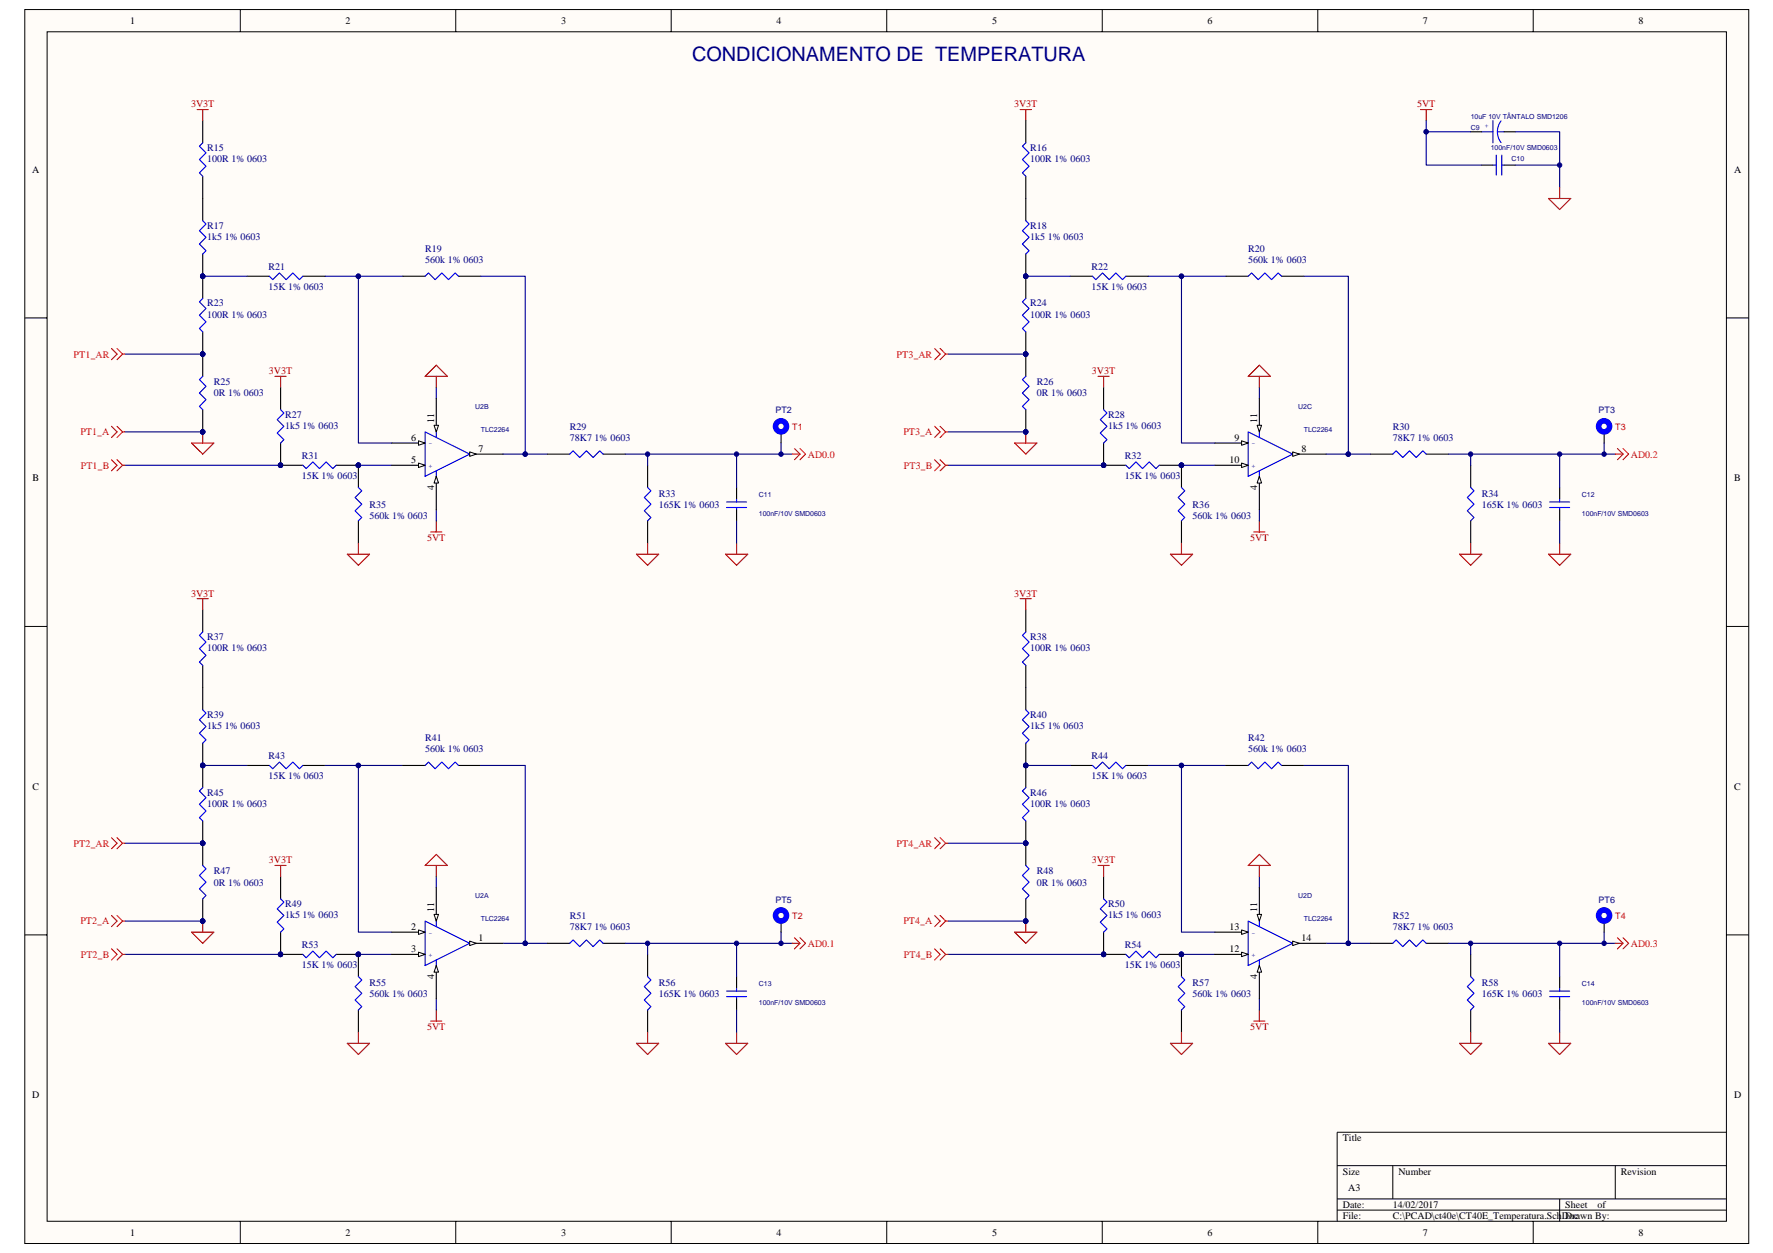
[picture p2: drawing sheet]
<svg xmlns="http://www.w3.org/2000/svg" width="420mm" height="297mm" viewBox="0 0 420 297" stroke-linecap="round" stroke-linejoin="round" font-family="sans-serif">
<path d="M5.9 2.3h408.5v292.5h-408.5z" fill="#fffcf8"/>
<path d="M5.9 2.3h408.5v292.5h-408.5z" fill="none" stroke="#000" stroke-width=".24"/>
<path d="M11.2 7.6h397.9v281.9h-397.9z" fill="#fffcf8"/>
<g fill="none" stroke="#000" stroke-width=".24">
<path d="M11.2 7.5h397.9v282h-397.9zM56.9 2.2v5.3M108 2.2v5.3M159.1 2.2v5.3M210.1 2.2v5.3M261.2 2.2v5.3M312.3 2.2v5.3M363.3 2.2v5.3M5.9 75.4h5.2M409.1 75.4h5.3M5.9 148.5h5.2M409.1 148.5h5.3"/>
<path d="M5.9 221.6h5.2M409.1 221.6h5.3M316.9 276.3h92.2M330.1 276.3v7.9M382.8 276.3v7.9M409.1 268.4h-92.2v21.1M56.9 289.5v5.3M108 289.5v5.3M159.1 289.5v5.3M210.1 289.5v5.3M261.2 289.5v5.3M312.3 289.5v5.3"/>
<path d="M316.9 284.2h92.2M316.9 286.9h92.2M363.3 289.5v5.3M369.6 284.2v5.3"/>
</g>
<g fill="none" stroke="#800000" stroke-width=".26">
<path d="M46.7 26h2.6M48 26v2.6M241.8 26h2.6M243.1 26v2.6M336.6 26h2.7M338 26v2.6M367 47.1h5.2l-2.6 2.6zM369.6 44.4v2.7M65.2 89.2h2.6M66.5 89.2v2.6M100.7 89.2l2.7-2.6 2.6 2.6zM103.4 89.2v2.6"/>
<path d="M260.2 89.2h2.7M261.5 89.2v2.6M45.4 105h5.3l-2.7 2.7zM48 102.4v2.6M240.4 105h5.3l-2.6 2.7zM243.1 102.4v2.6M82.3 131.4h5.3l-2.7 2.6zM84.9 128.7v2.7M102.1 126.1h2.6M103.4 123.5v2.6M150.8 131.4h5.3l-2.6 2.6zM153.5 128.7v2.7"/>
<path d="M171.9 131.4h5.3l-2.6 2.6zM174.6 128.7v2.7M277.4 131.4h5.2l-2.6 2.6zM280 128.7v2.7M345.9 131.4h5.2l-2.6 2.6zM348.5 128.7v2.7M367 131.4h5.2l-2.6 2.6zM369.6 128.7v2.7M46.7 141.9h2.6M48 141.9v2.6M241.8 141.9h2.6M243.1 141.9v2.6"/>
<path d="M48 218.4v2.6M65.2 205.2h2.6M66.5 205.2v2.6M243.1 218.4v2.6M260.2 205.2h2.7M261.5 205.2v2.6M45.4 221h5.3l-2.7 2.6zM240.4 221h5.3l-2.6 2.6zM82.3 247.3h5.3l-2.7 2.7zM84.9 244.7v2.6M150.8 247.3h5.3l-2.6 2.7zM153.5 244.7v2.6"/>
<path d="M171.9 247.3h5.3l-2.6 2.7zM174.6 244.7v2.6M277.4 247.3h5.2l-2.6 2.7zM280 244.7v2.6M345.9 247.3h5.2l-2.6 2.7zM348.5 244.7v2.6M367 247.3h5.2l-2.6 2.7zM369.6 244.7v2.6"/>
</g>
<g fill="none" stroke="#000080" stroke-width=".26">
<path d="M338 28.6v2.6h10.5M338 31.2v7.9h13.1M359.1 39.1h10.5M359.1 31.2h10.5v13.2M48 65.5h10.6M77 65.5h7.9M95.5 65.5h-10.6v39.5h7.9M113.9 65.5h10.6v42.2h-5.3M243.1 65.5h10.5M272.1 65.5h7.9M290.5 65.5h-10.5v39.5h7.9M309 65.5h10.5v42.2h-5.2"/>
<path d="M29.6 83.9h18.4M103.4 91.8v2.7M224.6 83.9h18.5M29.6 102.4h18.4M29.6 110.3h36.9M84.9 110.3h7.9M124.5 107.7h5.2M148.2 107.7h39.5M153.5 107.7v2.6M224.6 102.4h18.5M224.6 110.3h36.9M280 110.3h7.9"/>
<path d="M319.5 107.7h5.3M343.2 107.7h39.6M348.5 107.7v2.6M369.6 107.7v7.9M103.4 120.8v2.7M174.6 123.5v5.2M369.6 123.5v5.2M29.6 199.9h18.4M48 181.5h10.6M77 181.5h7.9M95.5 181.5h-10.6v39.5h7.9M113.9 181.5h10.6v42.1h-5.3"/>
<path d="M224.6 199.9h18.5M243.1 181.5h10.5M272.1 181.5h7.9M290.5 181.5h-10.5v39.5h7.9M309 181.5h10.5v42.1h-5.2M29.6 218.4h18.4M224.6 218.4h18.5M29.6 226.3h36.9M84.9 226.3h7.9M124.5 223.6h5.2M148.2 223.6h39.5M153.5 223.6v2.7"/>
<path d="M174.6 223.6v7.9M174.6 239.4v5.3M224.6 226.3h36.9M280 226.3h7.9M319.5 223.6h5.3M343.2 223.6h39.6M348.5 223.6v2.7M369.6 223.6v7.9M369.6 239.4v5.3"/>
</g>
<g fill="none" stroke="#000" stroke-width=".26">
<path d="M48 28.6v5.3M243.1 28.6v5.3M348.5 31.2h2.6M351.1 39.1h2.7M356.4 39.1h2.7M356.4 31.2h2.7M48 41.8v10.5M243.1 41.8v10.5M48 60.2v10.6M48 78.7v10.5M58.6 65.5h5.2M71.8 65.5h5.2"/>
<path d="M95.5 65.5h5.2M108.7 65.5h5.2M243.1 60.2v10.6M243.1 78.7v10.5M253.6 65.5h5.3M266.8 65.5h5.3M290.5 65.5h5.3M303.7 65.5h5.3M48 97.1v5.3M66.5 91.8v5.3M243.1 97.1v5.3M261.5 91.8v5.3"/>
<path d="M66.5 105v5.3h5.3M79.7 110.3h5.2v5.3M92.8 110.3h7.9M129.7 107.7h5.3M142.9 107.7h5.3M153.5 110.3v5.3M174.6 115.6v2.6M261.5 105v5.3h5.3M274.7 110.3h5.3v5.3M324.8 107.7h5.3M338 107.7h5.2M348.5 110.3v5.3"/>
<path d="M369.6 115.6v2.6M84.9 123.5v5.2M153.5 123.5v5.2M174.6 120.8v2.7M280 123.5v5.2M348.5 123.5v5.2M369.6 120.8v2.7M48 144.5v5.3M48 157.7v10.6M243.1 144.5v5.3M243.1 157.7v10.6M48 176.2v10.5"/>
<path d="M243.1 176.2v10.5M48 194.6v10.6M58.6 181.5h5.2M71.8 181.5h5.2M95.5 181.5h5.2M108.7 181.5h5.2M243.1 194.6v10.6M253.6 181.5h5.3M266.8 181.5h5.3M290.5 181.5h5.3M303.7 181.5h5.3M48 213.1v5.3"/>
<path d="M66.5 207.8v5.3M243.1 213.1v5.3M261.5 207.8v5.3M66.5 221v5.3h5.3M79.7 226.3h5.2v5.2M84.9 239.4v5.3M129.7 223.6h5.3M142.9 223.6h5.3M153.5 226.3v5.2M153.5 239.4v5.3M174.6 231.5v2.7M174.6 236.8v2.6"/>
<path d="M261.5 221v5.3h5.3M274.7 226.3h5.3v5.2M280 239.4v5.3M324.8 223.6h5.3M338 223.6h5.2M348.5 226.3v5.2M348.5 239.4v5.3M369.6 231.5v2.7M369.6 236.8v2.6"/>
</g>
<g fill="none" stroke="#00f" stroke-width=".26">
<path d="M48 33.9l-.7 .7 1.5 1.6-1.5 1.6 1.5 1.6-1.5 1.6 .7 .8M243.1 33.9l-.8 .7 1.6 1.6-1.6 1.6 1.6 1.6-1.6 1.6 .8 .8M351.1 31.2h2.7M353.8 39.1h.8M353.8 28.6v5.3M354.6 36.8v4.7M354.8 31.2h1.6M355.7 28.7a4.2 4.2 0 0 0 0 5.1M355.9 39.1h.5M355.9 36.8v4.7M48 52.3l.8 .8-1.5 1.6 1.5 1.6-1.5 1.5 1.5 1.6-.8 .8M243.1 52.3l.8 .8-1.6 1.6 1.6 1.6-1.6 1.5 1.6 1.6-.8 .8"/>
<path d="M48 70.8l-.7 .8 1.5 1.5-1.5 1.6 1.5 1.6-1.5 1.6 .7 .8M63.8 65.5l.8 .8 1.6-1.6 1.6 1.6 1.6-1.6 1.6 1.6 .8-.8M100.7 65.5l.8-.8 1.6 1.6 1.6-1.6 1.6 1.6 1.6-1.6 .8 .8M243.1 70.8l-.8 .8 1.6 1.5-1.6 1.6 1.6 1.6-1.6 1.6 .8 .8M258.9 65.5l.8 .8 1.6-1.6 1.6 1.6 1.5-1.6 1.6 1.6 .8-.8M295.8 65.5l.8-.8 1.6 1.6 1.6-1.6 1.5 1.6 1.6-1.6 .8 .8M48 89.2l-.7 .8 1.5 1.6-1.5 1.6 1.5 1.5-1.5 1.6 .7 .8M66.5 97.1l.8 .8-1.6 1.6 1.6 1.6-1.6 1.6 1.6 1.5-.8 .8M243.1 89.2l-.8 .8 1.6 1.6-1.6 1.6 1.6 1.5-1.6 1.6 .8 .8M261.5 97.1l.8 .8-1.6 1.6 1.6 1.6-1.6 1.6 1.6 1.5-.8 .8M71.8 110.3l.7 .8 1.6-1.6 1.6 1.6 1.6-1.6 1.6 1.6 .8-.8M84.9 115.6l.8 .8-1.6 1.5 1.6 1.6-1.6 1.6 1.6 1.6-.8 .8"/>
<path d="M100.7 102.4l10.6 5.3-10.6 5.2zM103.4 102.4v1.3M103.4 111.6v1.3M135 107.7l.8-.8 1.6 1.6 1.6-1.6 1.6 1.6 1.5-1.6 .8 .8M153.5 115.6l.8 .8-1.6 1.5 1.6 1.6-1.6 1.6 1.6 1.6-.8 .8M172.2 119h4.7M174.6 118.2v.8M266.8 110.3l.8 .8 1.6-1.6 1.6 1.6 1.5-1.6 1.6 1.6 .8-.8M280 115.6l.8 .8-1.6 1.5 1.6 1.6-1.6 1.6 1.6 1.6-.8 .8M330.1 107.7l.7-.8 1.6 1.6 1.6-1.6 1.6 1.6 1.6-1.6 .8 .8M348.5 115.6l.8 .8-1.6 1.5 1.6 1.6-1.6 1.6 1.6 1.6-.8 .8M367.2 119h4.8"/>
<path d="M369.6 118.2v.8M172.2 120.3h4.7M174.6 120.3v.5M367.2 120.3h4.8M369.6 120.3v.5M48 149.8l-.7 .8 1.5 1.6-1.5 1.6 1.5 1.6-1.5 1.6 .7 .7M243.1 149.8l-.8 .8 1.6 1.6-1.6 1.6 1.6 1.6-1.6 1.6 .8 .7M48 168.3l.8 .8-1.5 1.5 1.5 1.6-1.5 1.6 1.5 1.6-.8 .8M243.1 168.3l.8 .8-1.6 1.5 1.6 1.6-1.6 1.6 1.6 1.6-.8 .8M48 186.7l-.7 .8 1.5 1.6-1.5 1.6 1.5 1.6-1.5 1.5 .7 .8M63.8 181.5l.8 .7 1.6-1.5 1.6 1.5 1.6-1.5 1.6 1.5 .8-.7M100.7 181.5l.8-.8 1.6 1.5 1.6-1.5 1.6 1.5 1.6-1.5 .8 .8"/>
<path d="M243.1 186.7l-.8 .8 1.6 1.6-1.6 1.6 1.6 1.6-1.6 1.5 .8 .8M258.9 181.5l.8 .7 1.6-1.5 1.6 1.5 1.5-1.5 1.6 1.5 .8-.7M295.8 181.5l.8-.8 1.6 1.5 1.6-1.5 1.5 1.5 1.6-1.5 .8 .8M48 205.2l.8 .8-1.5 1.5 1.5 1.6-1.5 1.6 1.5 1.6-.8 .8M66.5 213.1l.8 .8-1.6 1.6 1.6 1.5-1.6 1.6 1.6 1.6-.8 .8M243.1 205.2l.8 .8-1.6 1.5 1.6 1.6-1.6 1.6 1.6 1.6-.8 .8M261.5 213.1l.8 .8-1.6 1.6 1.6 1.5-1.6 1.6 1.6 1.6-.8 .8M71.8 226.3l.7 .8 1.6-1.6 1.6 1.6 1.6-1.6 1.6 1.6 .8-.8M84.9 231.5l.8 .8-1.6 1.6 1.6 1.6-1.6 1.6 1.6 1.5-.8 .8M135 223.6l.8-.8 1.6 1.6 1.6-1.6 1.6 1.6 1.5-1.6 .8 .8M153.5 231.5l.8 .8-1.6 1.6 1.6 1.6-1.6 1.6 1.6 1.5-.8 .8M172.2 234.9h4.7"/>
<path d="M172.2 236.3h4.7M174.6 234.2v.7M174.6 236.3v.5M266.8 226.3l.8 .8 1.6-1.6 1.6 1.6 1.5-1.6 1.6 1.6 .8-.8M280 231.5l.8 .8-1.6 1.6 1.6 1.6-1.6 1.6 1.6 1.5-.8 .8M330.1 223.6l.7-.8 1.6 1.6 1.6-1.6 1.6 1.6 1.6-1.6 .8 .8M348.5 231.5l.8 .8-1.6 1.6 1.6 1.6-1.6 1.6 1.6 1.5-.8 .8M367.2 234.9h4.8M367.2 236.3h4.8M369.6 234.2v.7M369.6 236.3v.5"/>
</g>
<g fill="#000080" stroke="#000080" stroke-width=".24">
<circle cx="48" cy="83.9" r=".52"/>
<circle cx="48" cy="65.5" r=".53"/>
<circle cx="66.5" cy="110.3" r=".52"/>
<circle cx="84.9" cy="65.5" r=".52"/>
<circle cx="84.9" cy="110.3" r=".52"/>
<circle cx="124.5" cy="107.7" r=".52"/>
<circle cx="369.6" cy="39.1" r=".53"/>
<circle cx="153.5" cy="107.7" r=".52"/>
<circle cx="66.5" cy="226.3" r=".52"/>
<circle cx="84.9" cy="181.5" r=".52"/>
<circle cx="84.9" cy="226.3" r=".52"/>
<circle cx="124.5" cy="223.6" r=".52"/>
<circle cx="174.5" cy="223.6" r=".52"/>
<circle cx="153.5" cy="223.6" r=".52"/>
<circle cx="48" cy="199.9" r=".53"/>
<circle cx="48" cy="218.4" r=".52"/>
<circle cx="48" cy="181.5" r=".52"/>
<circle cx="48" cy="102.4" r=".52"/>
<circle cx="338" cy="31.2" r=".51"/>
<circle cx="243.1" cy="83.9" r=".52"/>
<circle cx="243.1" cy="65.5" r=".52"/>
<circle cx="261.5" cy="110.3" r=".52"/>
<circle cx="280" cy="65.5" r=".52"/>
<circle cx="280" cy="110.3" r=".52"/>
<circle cx="319.5" cy="107.7" r=".52"/>
<circle cx="369.6" cy="107.7" r=".52"/>
<circle cx="348.5" cy="107.7" r=".52"/>
<circle cx="261.5" cy="226.3" r=".52"/>
<circle cx="280" cy="181.5" r=".52"/>
<circle cx="280" cy="226.3" r=".52"/>
<circle cx="319.5" cy="223.6" r=".52"/>
<circle cx="369.6" cy="223.6" r=".52"/>
<circle cx="348.5" cy="223.6" r=".52"/>
<circle cx="243.1" cy="199.9" r=".52"/>
<circle cx="243.1" cy="218.4" r=".52"/>
<circle cx="243.1" cy="181.5" r=".52"/>
<circle cx="243.1" cy="102.4" r=".52"/>
</g>
<g fill="none" stroke="#f00" stroke-width=".26">
<path d="M26.4 82.6l1.3 1.3-1.3 1.4M27.7 82.6l1.4 1.3M29.1 83.9l-1.4 1.4M29.1 83.9h.5M221.5 82.6l1.3 1.3-1.3 1.4M222.8 82.6l1.3 1.3M224.1 83.9h.5M224.1 83.9l-1.3 1.4M26.4 109l1.3 1.3-1.3 1.3M26.4 101.1l1.3 1.3-1.3 1.3M27.7 109l1.4 1.3M27.7 101.1l1.4 1.3"/>
<path d="M29.1 110.3l-1.4 1.3M29.1 110.3h.5M29.1 102.4l-1.4 1.3M29.1 102.4h.5M221.5 109l1.3 1.3-1.3 1.3M221.5 101.1l1.3 1.3-1.3 1.3M222.8 109l1.3 1.3M222.8 101.1l1.3 1.3M224.1 110.3h.5M224.1 102.4h.5M224.1 110.3l-1.3 1.3M224.1 102.4l-1.3 1.3"/>
<path d="M26.4 198.6l1.3 1.3-1.3 1.3M27.7 198.6l1.4 1.3M29.1 199.9l-1.4 1.3M29.1 199.9h.5M221.5 198.6l1.3 1.3-1.3 1.3M222.8 198.6l1.3 1.3M224.1 199.9h.5M224.1 199.9l-1.3 1.3M26.4 217l1.3 1.4-1.3 1.3M27.7 217l1.4 1.4M29.1 218.4l-1.4 1.3M29.1 218.4h.5"/>
<path d="M221.5 217l1.3 1.4-1.3 1.3M222.8 217l1.3 1.4M224.1 218.4h.5M224.1 218.4l-1.3 1.3M26.4 224.9l1.3 1.4-1.3 1.3M27.7 224.9l1.4 1.4M29.1 226.3l-1.4 1.3M29.1 226.3h.5M221.5 224.9l1.3 1.4-1.3 1.3M222.8 224.9l1.3 1.4M224.1 226.3h.5M224.1 226.3l-1.3 1.3"/>
</g>
<path d="M99.2 109.8l1.5 .5-1.5 .5z" fill="#fffcf8"/>
<path d="M99.2 109.8l1.5 .5-1.5 .5z" fill="none" stroke="#000" stroke-width=".24"/>
<path d="M92.8 105h7.9" fill="none" stroke="#000" stroke-width=".26"/>
<path d="M99.2 104.5l1.5 .5-1.5 .6z" fill="#fffcf8"/>
<path d="M99.2 104.5l1.5 .5-1.5 .6z" fill="none" stroke="#000" stroke-width=".24"/>
<path d="M111.3 107.7h7.9" fill="none" stroke="#000" stroke-width=".26"/>
<path d="M111.3 107.1l1.6 .6-1.6 .5z" fill="#fffcf8"/>
<path d="M111.3 107.1l1.6 .6-1.6 .5z" fill="none" stroke="#000" stroke-width=".24"/>
<path d="M103.4 112.9v7.9" fill="none" stroke="#000" stroke-width=".26"/>
<path d="M103.4 112.9l.5 1.6h-1z" fill="#fffcf8"/>
<path d="M103.4 112.9l.5 1.6h-1z" fill="none" stroke="#000" stroke-width=".24"/>
<path d="M103.4 94.5v7.9" fill="none" stroke="#000" stroke-width=".26"/>
<path d="M102.9 100.8h1l-.5 1.6z" fill="#fffcf8"/>
<path d="M102.9 100.8h1l-.5 1.6z" fill="none" stroke="#000" stroke-width=".24"/>
<path d="M100.7 205.2l2.7-2.7 2.6 2.7zM103.4 205.2v2.6M103.4 239.4v2.7M102.1 242.1h2.6" fill="none" stroke="#800000" stroke-width=".26"/>
<path d="M103.4 207.8v2.6M103.4 236.8v2.6" fill="none" stroke="#000080" stroke-width=".26"/>
<path d="M100.7 218.4l10.6 5.2-10.6 5.3zM103.4 218.4v1.3M103.4 227.6v1.3" fill="none" stroke="#00f" stroke-width=".26"/>
<path d="M92.8 226.3h7.9" fill="none" stroke="#000" stroke-width=".26"/>
<path d="M99.2 225.7l1.5 .6-1.5 .5z" fill="#fffcf8"/>
<path d="M99.2 225.7l1.5 .6-1.5 .5z" fill="none" stroke="#000" stroke-width=".24"/>
<path d="M92.8 221h7.9" fill="none" stroke="#000" stroke-width=".26"/>
<path d="M99.2 220.5l1.5 .5-1.5 .5z" fill="#fffcf8"/>
<path d="M99.2 220.5l1.5 .5-1.5 .5z" fill="none" stroke="#000" stroke-width=".24"/>
<path d="M111.3 223.6h7.9" fill="none" stroke="#000" stroke-width=".26"/>
<path d="M111.3 223.1l1.6 .5-1.6 .6z" fill="#fffcf8"/>
<path d="M111.3 223.1l1.6 .5-1.6 .6z" fill="none" stroke="#000" stroke-width=".24"/>
<path d="M103.4 228.9v7.9" fill="none" stroke="#000" stroke-width=".26"/>
<path d="M103.4 228.9l.5 1.6h-1z" fill="#fffcf8"/>
<path d="M103.4 228.9l.5 1.6h-1z" fill="none" stroke="#000" stroke-width=".24"/>
<path d="M103.4 210.4v8" fill="none" stroke="#000" stroke-width=".26"/>
<path d="M102.9 216.8h1l-.5 1.6z" fill="#fffcf8"/>
<path d="M102.9 216.8h1l-.5 1.6z" fill="none" stroke="#000" stroke-width=".24"/>
<path d="M295.8 89.2l2.6-2.6 2.7 2.6zM298.4 89.2v2.6M297.1 126.1h2.7M298.4 123.5v2.6" fill="none" stroke="#800000" stroke-width=".26"/>
<path d="M298.4 91.8v2.7M298.4 120.8v2.7" fill="none" stroke="#000080" stroke-width=".26"/>
<path d="M295.8 102.4l10.5 5.3-10.5 5.2zM298.4 102.4v1.3M298.4 111.6v1.3" fill="none" stroke="#00f" stroke-width=".26"/>
<path d="M287.9 110.3h7.9" fill="none" stroke="#000" stroke-width=".26"/>
<path d="M294.2 109.8l1.6 .5-1.6 .5z" fill="#fffcf8"/>
<path d="M294.2 109.8l1.6 .5-1.6 .5z" fill="none" stroke="#000" stroke-width=".24"/>
<path d="M287.9 105h7.9" fill="none" stroke="#000" stroke-width=".26"/>
<path d="M294.2 104.5l1.6 .5-1.6 .6z" fill="#fffcf8"/>
<path d="M294.2 104.5l1.6 .5-1.6 .6z" fill="none" stroke="#000" stroke-width=".24"/>
<path d="M306.3 107.7h8" fill="none" stroke="#000" stroke-width=".26"/>
<path d="M306.3 107.1l1.6 .6-1.6 .5z" fill="#fffcf8"/>
<path d="M306.3 107.1l1.6 .6-1.6 .5z" fill="none" stroke="#000" stroke-width=".24"/>
<path d="M298.4 112.9v7.9" fill="none" stroke="#000" stroke-width=".26"/>
<path d="M298.4 112.9l.6 1.6h-1.1z" fill="#fffcf8"/>
<path d="M298.4 112.9l.6 1.6h-1.1z" fill="none" stroke="#000" stroke-width=".24"/>
<path d="M298.4 94.5v7.9" fill="none" stroke="#000" stroke-width=".26"/>
<path d="M297.9 100.8h1.1l-.6 1.6z" fill="#fffcf8"/>
<path d="M297.9 100.8h1.1l-.6 1.6z" fill="none" stroke="#000" stroke-width=".24"/>
<path d="M295.8 205.2l2.6-2.7 2.7 2.7zM298.4 205.2v2.6M298.4 239.4v2.7M297.1 242.1h2.7" fill="none" stroke="#800000" stroke-width=".26"/>
<path d="M298.4 207.8v2.6M298.4 236.8v2.6" fill="none" stroke="#000080" stroke-width=".26"/>
<path d="M295.8 218.4l10.5 5.2-10.5 5.3zM298.4 218.4v1.3M298.4 227.6v1.3" fill="none" stroke="#00f" stroke-width=".26"/>
<path d="M287.9 226.3h7.9" fill="none" stroke="#000" stroke-width=".26"/>
<path d="M294.2 225.7l1.6 .6-1.6 .5z" fill="#fffcf8"/>
<path d="M294.2 225.7l1.6 .6-1.6 .5z" fill="none" stroke="#000" stroke-width=".24"/>
<path d="M287.9 221h7.9" fill="none" stroke="#000" stroke-width=".26"/>
<path d="M294.2 220.5l1.6 .5-1.6 .5z" fill="#fffcf8"/>
<path d="M294.2 220.5l1.6 .5-1.6 .5z" fill="none" stroke="#000" stroke-width=".24"/>
<path d="M306.3 223.6h8" fill="none" stroke="#000" stroke-width=".26"/>
<path d="M306.3 223.1l1.6 .5-1.6 .6z" fill="#fffcf8"/>
<path d="M306.3 223.1l1.6 .5-1.6 .6z" fill="none" stroke="#000" stroke-width=".24"/>
<path d="M298.4 228.9v7.9" fill="none" stroke="#000" stroke-width=".26"/>
<path d="M298.4 228.9l.6 1.6h-1.1z" fill="#fffcf8"/>
<path d="M298.4 228.9l.6 1.6h-1.1z" fill="none" stroke="#000" stroke-width=".24"/>
<path d="M298.4 210.4v8" fill="none" stroke="#000" stroke-width=".26"/>
<path d="M297.9 216.8h1.1l-.6 1.6z" fill="#fffcf8"/>
<path d="M297.9 216.8h1.1l-.6 1.6z" fill="none" stroke="#000" stroke-width=".24"/>
<g fill="none" stroke="#f00" stroke-width=".26">
<path d="M187.7 107.7h1.9M188.3 106.3l1.3 1.4M189.6 106.3l1.3 1.4-1.3 1.3M189.6 107.7l-1.3 1.3M382.8 107.7h1.8M383.3 106.3l1.3 1.4M384.6 106.3l1.3 1.4-1.3 1.3M384.6 107.7l-1.3 1.3M187.7 223.6h1.9M188.3 222.3l1.3 1.3M189.6 222.3l1.3 1.3-1.3 1.3M189.6 223.6l-1.3 1.3"/>
<path d="M382.8 223.6h1.8M383.3 222.3l1.3 1.3M384.6 222.3l1.3 1.3-1.3 1.3M384.6 223.6l-1.3 1.3"/>
</g>
<path d="M185.1 102.4v2.6M380.1 102.4v2.6M185.1 218.4v2.6M380.1 218.4v2.6" fill="none" stroke="#000" stroke-width=".26"/>
<g fill="none" stroke="#00f" stroke-width="1.3">
<circle cx="185.1" cy="101.1" r="1.3"/>
<circle cx="380.1" cy="101.1" r="1.31"/>
<circle cx="185.1" cy="217" r="1.31"/>
<circle cx="380.1" cy="217" r="1.32"/>
</g>
<path d="M174.6 107.7v7.9M185.1 105v2.7M380.1 105v2.7M185.1 221v2.6M380.1 221v2.6" fill="none" stroke="#000080" stroke-width=".26"/>
<g fill="#000080" stroke="#000080" stroke-width=".24">
<circle cx="174.5" cy="107.7" r=".52"/>
<circle cx="185.1" cy="107.7" r=".52"/>
<circle cx="185.1" cy="223.6" r=".52"/>
<circle cx="380.1" cy="223.6" r=".52"/>
<circle cx="380.1" cy="107.7" r=".52"/>
</g>
<text font-size="4.7" fill="#000080" x="164" y="14.4">CONDICIONAMENTO DE TEMPERATURA</text>
<g font-size="2.4">
<text x="30.8" y="5.7">1</text>
<text x="81.9" y="5.7">2</text>
<text x="133" y="5.7">3</text>
<text x="184" y="5.7">4</text>
<text x="235.1" y="5.7">5</text>
<text x="286.2" y="5.7">6</text>
<text x="337.2" y="5.7">7</text>
<text x="388.3" y="5.7">8</text>
<text x="7.7" y="40.9">A</text>
<text x="410.9" y="40.9">A</text>
<text x="102.9" y="100.3" transform="rotate(-90 102.9 100.3)">11</text>
<text x="297.9" y="100.3" transform="rotate(-90 297.9 100.3)">11</text>
<text x="97.5" y="104.5">6</text>
<text x="113.4" y="107.1">7</text>
<text x="292.5" y="104.5">9</text>
<text x="308.5" y="107.1">8</text>
<text x="97.5" y="109.8">5</text>
<text x="291.3" y="109.8">10</text>
<text x="7.7" y="114.1">B</text>
<text x="102.9" y="116.2" transform="rotate(-90 102.9 116.2)">4</text>
<text x="297.9" y="116.2" transform="rotate(-90 297.9 116.2)">4</text>
<text x="411" y="114.1">B</text>
<text x="7.7" y="187.2">C</text>
<text x="411" y="187.2">C</text>
<text x="97.5" y="220.5">2</text>
<text x="102.9" y="216.3" transform="rotate(-90 102.9 216.3)">11</text>
<text x="291.3" y="220.5">13</text>
<text x="297.9" y="216.3" transform="rotate(-90 297.9 216.3)">11</text>
<text x="97.5" y="225.7">3</text>
<text x="113.4" y="223.1">1</text>
<text x="291.3" y="225.7">12</text>
<text x="308.5" y="223.1">14</text>
<text x="102.9" y="232.2" transform="rotate(-90 102.9 232.2)">4</text>
<text x="297.9" y="232.2" transform="rotate(-90 297.9 232.2)">4</text>
<text x="7.7" y="260.4">D</text>
<text x="410.9" y="260.4">D</text>
<text x="318.2" y="270.6">Title</text>
<text x="318.2" y="278.5">Size</text>
<text x="331.4" y="278.5">Number</text>
<text x="384.1" y="278.5">Revision</text>
<text x="318.2" y="286.4">Date:</text>
<text x="319.5" y="282.4">A3</text>
<text x="330.1" y="286.4">14/02/2017</text>
<text x="370.9" y="286.4">Sheet</text>
<text x="378.6" y="286.4">of</text>
<text x="30.8" y="292.9">1</text>
<text x="81.9" y="292.9">2</text>
<text x="133" y="292.9">3</text>
<text x="184" y="292.9">4</text>
<text x="235.1" y="292.9">5</text>
<text x="286.2" y="292.9">6</text>
<text x="318.2" y="289">File:</text>
<text x="330.1" y="289">C:\PCAD\ct40e\CT40E_Temperatura.SchDoc</text>
<text x="337.2" y="292.9">7</text>
<text x="370.9" y="289">Drawn By:</text>
<text x="388.3" y="292.9">8</text>
</g>
<g font-size="2.4" fill="#800000">
<text x="45.3" y="25.5">3V3T</text>
<text x="240.3" y="25.5">3V3T</text>
<text x="335.8" y="25.5">5VT</text>
<text x="63.7" y="88.7">3V3T</text>
<text x="258.8" y="88.7">3V3T</text>
<text x="101.2" y="128.2">5VT</text>
<text x="296.3" y="128.2">5VT</text>
<text x="45.3" y="141.4">3V3T</text>
<text x="240.3" y="141.4">3V3T</text>
<text x="63.7" y="204.7">3V3T</text>
<text x="258.8" y="204.7">3V3T</text>
<text x="101.2" y="244.2">5VT</text>
<text x="296.3" y="244.2">5VT</text>
</g>
<g font-size="2.4" fill="#000080">
<text x="49.1" y="35.7">R15</text>
<text x="244.1" y="35.7">R16</text>
<text x="49.1" y="38.4">100R 1% 0603</text>
<text x="244.1" y="38.4">100R 1% 0603</text>
<text x="49.1" y="54.2">R17</text>
<text x="49.1" y="56.8">1k5 1% 0603</text>
<text x="100.8" y="59.7">R19</text>
<text x="244.1" y="54.2">R18</text>
<text x="244.1" y="56.8">1k5 1% 0603</text>
<text x="295.8" y="59.7">R20</text>
<text x="63.6" y="63.9">R21</text>
<text x="100.8" y="62.4">560k 1% 0603</text>
<text x="258.6" y="63.9">R22</text>
<text x="295.8" y="62.4">560k 1% 0603</text>
<text x="63.6" y="68.7">15K 1% 0603</text>
<text x="258.6" y="68.7">15K 1% 0603</text>
<text x="49.1" y="72.6">R23</text>
<text x="49.1" y="75.3">100R 1% 0603</text>
<text x="244.1" y="72.6">R24</text>
<text x="244.1" y="75.3">100R 1% 0603</text>
<text x="50.7" y="91.3">R25</text>
<text x="50.7" y="94">0R 1% 0603</text>
<text x="245.7" y="91.3">R26</text>
<text x="245.7" y="94">0R 1% 0603</text>
<text x="67.6" y="99">R27</text>
<text x="67.6" y="101.6">1k5 1% 0603</text>
<text x="135" y="101.9">R29</text>
<text x="262.6" y="99">R28</text>
<text x="262.6" y="101.6">1k5 1% 0603</text>
<text x="330.1" y="101.9">R30</text>
<text x="135" y="104.5">78K7 1% 0603</text>
<text x="330.1" y="104.5">78K7 1% 0603</text>
<text x="71.5" y="108.7">R31</text>
<text x="71.5" y="113.5">15K 1% 0603</text>
<text x="266.5" y="108.7">R32</text>
<text x="266.5" y="113.5">15K 1% 0603</text>
<text x="156.1" y="117.7">R33</text>
<text x="351.2" y="117.7">R34</text>
<text x="87.6" y="120.3">R35</text>
<text x="87.6" y="123">560k 1% 0603</text>
<text x="156.1" y="120.3">165K 1% 0603</text>
<text x="282.6" y="120.3">R36</text>
<text x="282.6" y="123">560k 1% 0603</text>
<text x="351.2" y="120.3">165K 1% 0603</text>
<text x="49.1" y="151.7">R37</text>
<text x="49.1" y="154.3">100R 1% 0603</text>
<text x="244.1" y="151.7">R38</text>
<text x="244.1" y="154.3">100R 1% 0603</text>
<text x="49.1" y="170.1">R39</text>
<text x="49.1" y="172.8">1k5 1% 0603</text>
<text x="244.1" y="170.1">R40</text>
<text x="244.1" y="172.8">1k5 1% 0603</text>
<text x="63.6" y="179.9">R43</text>
<text x="100.8" y="175.7">R41</text>
<text x="100.8" y="178.3">560k 1% 0603</text>
<text x="258.6" y="179.9">R44</text>
<text x="295.8" y="175.7">R42</text>
<text x="295.8" y="178.3">560k 1% 0603</text>
<text x="63.6" y="184.6">15K 1% 0603</text>
<text x="258.6" y="184.6">15K 1% 0603</text>
<text x="49.1" y="188.6">R45</text>
<text x="49.1" y="191.2">100R 1% 0603</text>
<text x="244.1" y="188.6">R46</text>
<text x="244.1" y="191.2">100R 1% 0603</text>
<text x="50.7" y="207.3">R47</text>
<text x="50.7" y="209.9">0R 1% 0603</text>
<text x="245.7" y="207.3">R48</text>
<text x="245.7" y="209.9">0R 1% 0603</text>
<text x="67.6" y="214.9">R49</text>
<text x="262.6" y="214.9">R50</text>
<text x="67.6" y="217.6">1k5 1% 0603</text>
<text x="135" y="217.8">R51</text>
<text x="135" y="220.5">78K7 1% 0603</text>
<text x="262.6" y="217.6">1k5 1% 0603</text>
<text x="330.1" y="217.8">R52</text>
<text x="330.1" y="220.5">78K7 1% 0603</text>
<text x="71.5" y="224.7">R53</text>
<text x="266.5" y="224.7">R54</text>
<text x="71.5" y="229.4">15K 1% 0603</text>
<text x="87.6" y="233.7">R55</text>
<text x="156.1" y="233.7">R56</text>
<text x="266.5" y="229.4">15K 1% 0603</text>
<text x="282.6" y="233.7">R57</text>
<text x="351.2" y="233.7">R58</text>
<text x="87.6" y="236.3">560k 1% 0603</text>
<text x="156.1" y="236.3">165K 1% 0603</text>
<text x="282.6" y="236.3">560k 1% 0603</text>
<text x="351.2" y="236.3">165K 1% 0603</text>
</g>
<g font-size="2.4" fill="#f00">
<text x="17.5" y="84.8">PT1_AR</text>
<text x="212.5" y="84.8">PT3_AR</text>
<text x="19" y="103.2">PT1_A</text>
<text x="214.1" y="103.2">PT3_A</text>
<text x="19.2" y="111.1">PT1_B</text>
<text x="191.4" y="108.5">AD0.0</text>
<text x="214.2" y="111.1">PT3_B</text>
<text x="386.5" y="108.5">AD0.2</text>
<text x="17.5" y="200.7">PT2_AR</text>
<text x="212.5" y="200.7">PT4_AR</text>
<text x="19" y="219.2">PT2_A</text>
<text x="214.1" y="219.2">PT4_A</text>
<text x="19.2" y="227.1">PT2_B</text>
<text x="191.4" y="224.4">AD0.1</text>
<text x="214.2" y="227.1">PT4_B</text>
<text x="386.5" y="224.4">AD0.3</text>
</g>
<g font-size="2.1" fill="#000080">
<text x="183.8" y="98">PT2</text>
<text x="378.8" y="98">PT3</text>
<text x="183.8" y="214">PT5</text>
<text x="378.8" y="214">PT6</text>
</g>
<g font-size="2.1" fill="#bf0000">
<text x="187.7" y="102">T1</text>
<text x="382.8" y="102">T3</text>
<text x="187.7" y="217.9">T2</text>
<text x="382.8" y="217.9">T4</text>
</g>
<g font-size="1.7" fill="#000080">
<text x="348.5" y="28.3">10uF 10V TÂNTALO SMD1206</text>
<text x="348.5" y="30.9">C9</text>
<text x="353.3" y="35.6">100nF/10V SMD0603</text>
<text x="358.2" y="38.3">C10</text>
<text x="112.6" y="97">U2B</text>
<text x="307.7" y="97">U2C</text>
<text x="113.9" y="102.3">TLC2264</text>
<text x="309" y="102.3">TLC2264</text>
<text x="179.8" y="117.9">C11</text>
<text x="374.9" y="117.9">C12</text>
<text x="179.8" y="122.3">100nF/10V SMD0603</text>
<text x="374.9" y="122.3">100nF/10V SMD0603</text>
<text x="112.6" y="213">U2A</text>
<text x="307.7" y="213">U2D</text>
<text x="113.9" y="218.3">TLC2264</text>
<text x="309" y="218.3">TLC2264</text>
<text x="179.8" y="233.8">C13</text>
<text x="374.9" y="233.8">C14</text>
<text x="179.8" y="238.3">100nF/10V SMD0603</text>
<text x="374.9" y="238.3">100nF/10V SMD0603</text>
</g>
<g font-size="1.6" fill="#00f">
<text x="352.8" y="30.5" transform="rotate(-90 352.8 30.5)">+</text>
<text x="101.5" y="105.6">-</text>
<text x="296.6" y="105.6">-</text>
<text x="101.5" y="110.9">+</text>
<text x="296.6" y="110.9">+</text>
<text x="101.5" y="221.6">-</text>
<text x="296.6" y="221.6">-</text>
<text x="101.5" y="226.8">+</text>
<text x="296.6" y="226.8">+</text>
</g>
</svg>
